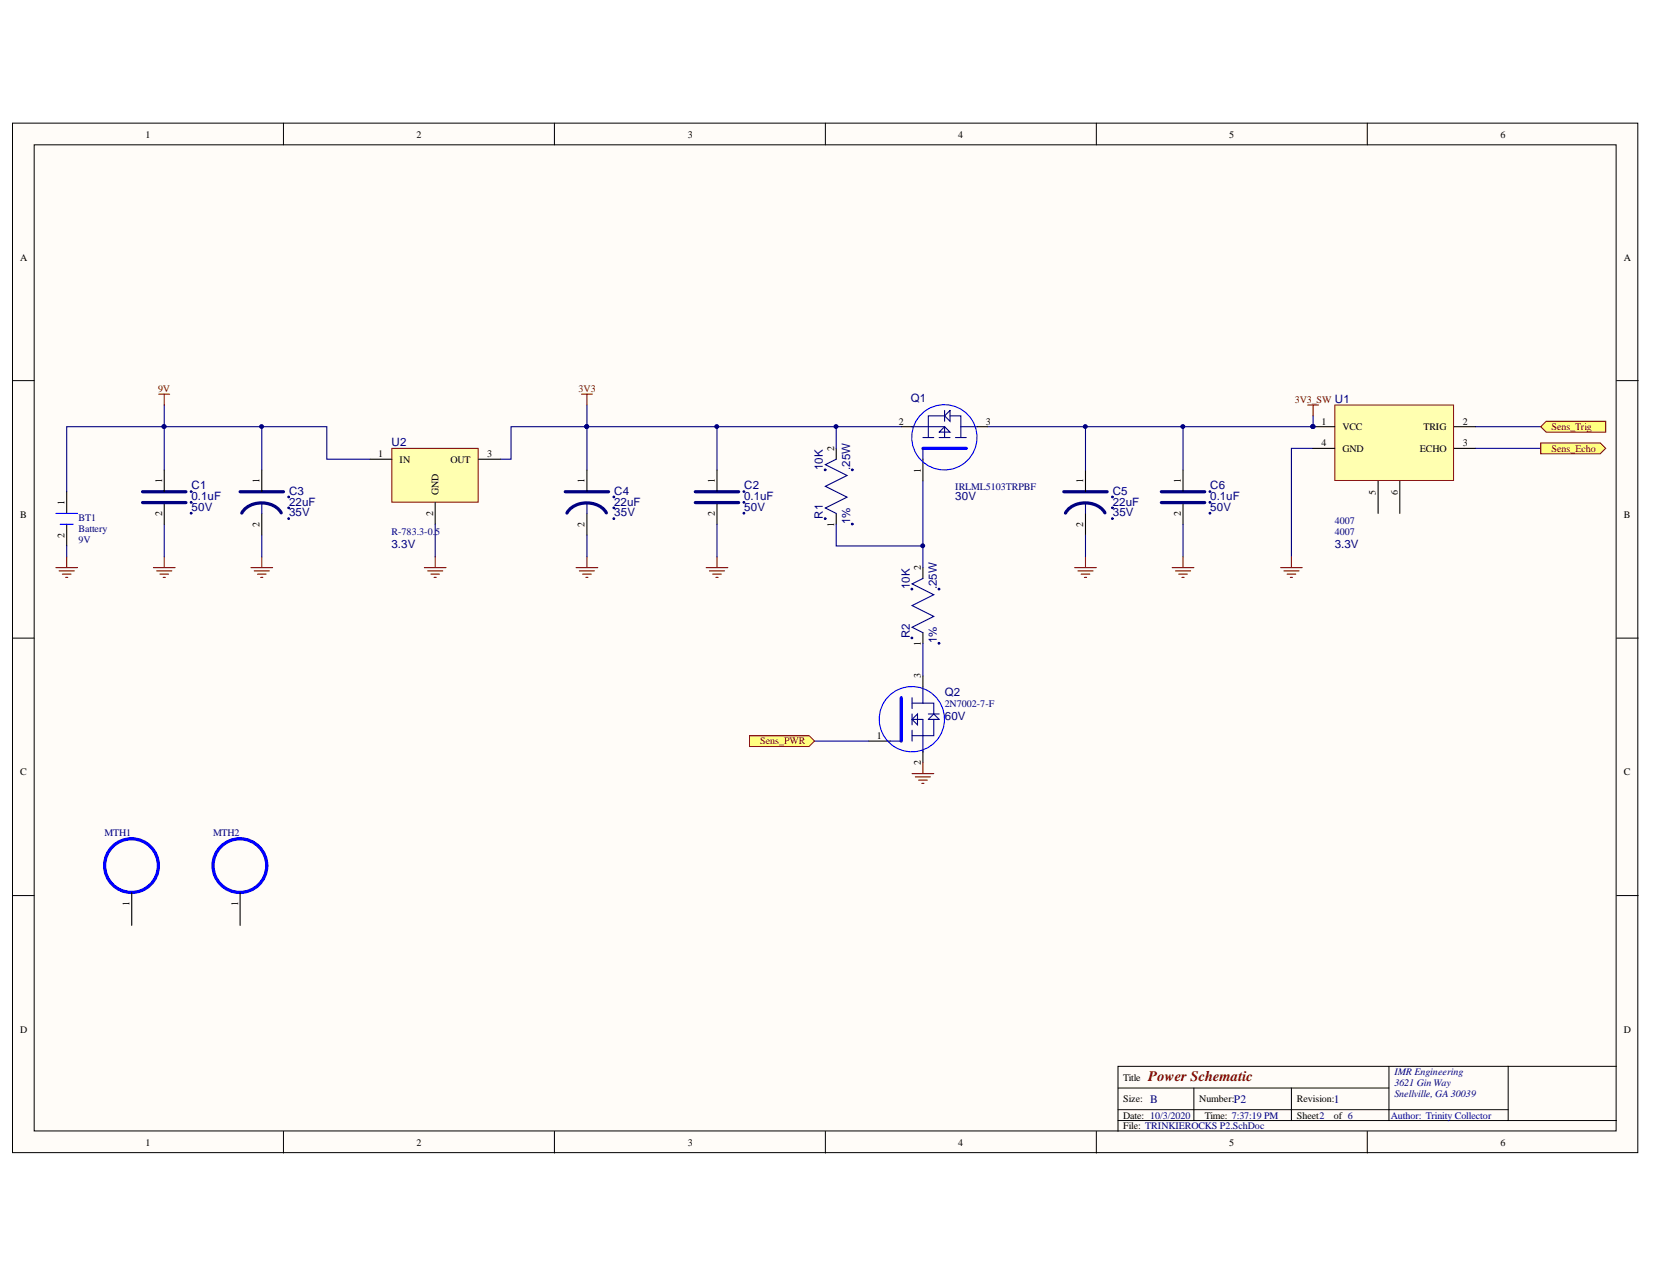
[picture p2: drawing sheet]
<svg xmlns="http://www.w3.org/2000/svg" width="279mm" height="216mm" viewBox="0 0 279 216" stroke-linecap="round" stroke-linejoin="round" font-family="sans-serif">
<g fill="#fffcf8" stroke="#000" stroke-width=".17">
<path d="M2.1 20.8h274.7v173.9h-274.7z"/>
<path d="M5.8 24.5h267.4v166.6h-267.4z"/>
</g>
<g fill="none" stroke="#000" stroke-width=".17">
<path d="M47.9 20.8v3.7M93.7 20.8v3.7M139.5 20.8v3.7M185.3 20.8v3.7M231.1 20.8v3.7M2.1 64.3h3.7M273.2 64.3h3.7M2.1 107.8h3.7M273.2 107.8h3.7M2.1 151.3h3.7M273.2 151.3h3.7M47.9 191.1v3.7"/>
<path d="M93.7 191.1v3.7M139.5 191.1v3.7M185.3 191.1v3.7M189 183.8h45.8M189 189.3h84.2M189 187.5h65.9M201.8 183.8v5.5M218.3 183.8v5.5M231.1 191.1v3.7M234.8 180.1v9.2M254.9 180.1h-65.9v11M273.2 180.1h-18.3v9.2"/>
</g>
<path d="M141.3 75.7v1.9M152.3 72.1h1.9M156 77.6v3.6M165.2 72.1h1.8M141.3 86.7v1.9M156 95.9v1.8M156 106.9v1.8M156 114.2v1.8M146.8 125.2h3.7M156 127v1.9" fill="none" stroke="#000" stroke-width=".18"/>
<path d="M156 75.7h7.3M152.3 117.9v7.3" fill="none" stroke="#00f" stroke-width=".55"/>
<path d="M156.7 69.2a5.5 5.5 0 0 1 8.4 4.2 5.5 5.5 0 0 1-7.5 5.6 5.5 5.5 0 0 1-1.6-9.2l.7-.6M158.8 124.4a5.5 5.5 0 0 0-4.2-8.4 5.5 5.5 0 0 0-5.6 7.5 5.5 5.5 0 0 0 9.2 1.7l.6-.7" fill="none" stroke="#00f" stroke-width=".18"/>
<g fill="none" stroke="#000080" stroke-width=".18">
<path d="M99.2 72.1h-12.8v5.5h-1.8M121.2 72.1v7.3M141.3 77.6l-1.8 .9 3.7 1.8-3.7 1.9 3.7 1.8-3.7 1.8 1.8 .9M141.3 72.1v3.6M152.3 72.1h-53.1v7.3M154.2 72.1h5.5v1.8M156 73.9h1.8M156 75.7v1.9M158.7 73l1-.9 .9 .9zM158.7 73.9h1.9M159.7 71.2v-.9h-2.8v3.6M159.7 70.3l.9-1v1.9z"/>
<path d="M159.7 69.3v1M160.6 70.3h1.8v1.8M161.5 73.9h1.8M162.4 72.1h2.8M162.4 72.1v1.8M99.2 90.4v3.7M121.2 88.6v5.5M141.3 88.6v3.6h14.7M156 97.7l-1.8 .9 3.6 1.9-3.6 1.8 3.6 1.8-3.6 1.9 1.8 .9M156 81.2v14.7M154.2 117.9v1.8M154.2 118.8h1.8"/>
<path d="M156 118.8h1.8v1.8M156 108.7v5.5M156 116v2.8M137.7 125.2h9.1M150.5 125.2h1.8M154.2 121.5l.9-.9v1.9zM154.2 121.5h1.8v5.5M154.2 120.6v1.9M154.2 123.4v1.8M156.9 120.6h1.8M157.8 120.6l-.9 .9h.9v2.8h-3.6M157.8 120.6l.9 .9h-.9"/>
</g>
<g fill="none" stroke="#800000" stroke-width=".18">
<path d="M221 68.4h1.9M221.9 68.4v1.9M9.4 95.9h3.7M10 96.4h2.6M10.5 97h1.5M11.1 97.5h.4M11.3 94.1v1.8M25.9 95.9h3.7M26.5 96.4h2.5M27 97h1.5M27.6 97.5h.3M27.8 94.1v1.8"/>
<path d="M42.4 95.9h3.7M43 96.4h2.5M43.5 97h1.5M44.1 97.5h.3M44.2 94.1v1.8M97.4 95.9h3.6M97.9 96.4h2.6M98.5 97h1.4M99 97.5h.4M99.2 94.1v1.8M119.4 95.9h3.6M119.9 96.4h2.6"/>
<path d="M120.5 97h1.4M121 97.5h.4M121.2 94.1v1.8M154.2 130.7h3.6M154.7 131.2h2.6M155.3 131.8h1.4M155.8 132.3h.4M156 128.9v1.8"/>
</g>
<g fill="#000080" stroke="#000080" stroke-width=".17">
<circle cx="99.2" cy="72.1" r=".33"/>
<circle cx="121.2" cy="72.1" r=".33"/>
<circle cx="139.5" cy="79.4" r=".15"/>
<circle cx="144.1" cy="88.5" r=".15"/>
<circle cx="144.1" cy="79.4" r=".15"/>
<circle cx="139.5" cy="87.6" r=".15"/>
<circle cx="154.1" cy="99.5" r=".15"/>
<circle cx="158.7" cy="108.7" r=".15"/>
<circle cx="158.7" cy="99.5" r=".15"/>
<circle cx="154.1" cy="107.8" r=".14"/>
<circle cx="141.3" cy="72.1" r=".33"/>
<circle cx="156" cy="92.2" r=".33"/>
</g>
<path d="M66.2 75.7h14.6v9.1h-14.6z" fill="#ffffb0" stroke="#800000" stroke-width=".17"/>
<g fill="none" stroke="#000" stroke-width=".18">
<path d="M27.8 79.4v3.7M44.2 79.4v3.7M62.6 77.6h3.6M80.9 77.6h3.7M99.2 79.4v3.7M121.2 79.4v3.7M11.3 83.1v3.6M11.3 88.6v3.6M27.8 84.9v3.7M44.2 86.7v3.7M73.6 84.9v3.7M99.2 86.7v3.7"/>
<path d="M121.2 84.9v3.7"/>
</g>
<path d="M27.8 72.1v7.3M44.2 72.1v7.3M62.6 77.6h-7.4v-5.5h-43.9v11M99.2 68.4v3.7M221.9 75.7h-3.6v18.4M11.3 92.2v1.9M27.8 88.6v5.5M44.2 84.9v1.8M44.2 90.4v3.7M73.6 88.6v5.5M99.2 84.9v1.8" fill="none" stroke="#000080" stroke-width=".18"/>
<path d="M98.3 66.6h1.8M99.2 66.6v1.8M71.7 95.9h3.7M72.3 96.4h2.5M72.8 97h1.5M73.4 97.5h.3M73.6 94.1v1.8M216.5 95.9h3.6M217 96.4h2.6M217.5 97h1.5M218.1 97.5h.4M218.3 94.1v1.8" fill="none" stroke="#800000" stroke-width=".18"/>
<g fill="#000080" stroke="#000080" stroke-width=".17">
<circle cx="27.7" cy="72.1" r=".33"/>
<circle cx="99.2" cy="72.1" r=".33"/>
<circle cx="103.7" cy="87.6" r=".15"/>
<circle cx="103.8" cy="85.8" r=".14"/>
<circle cx="103.7" cy="84" r=".15"/>
<circle cx="48.8" cy="87.6" r=".15"/>
<circle cx="48.8" cy="85.8" r=".14"/>
<circle cx="48.8" cy="84" r=".15"/>
<circle cx="44.2" cy="72.1" r=".33"/>
<circle cx="32.3" cy="86.7" r=".15"/>
<circle cx="32.3" cy="84.9" r=".15"/>
<circle cx="32.3" cy="83" r=".14"/>
<circle cx="125.7" cy="86.7" r=".15"/>
<circle cx="125.7" cy="84.9" r=".15"/>
<circle cx="125.7" cy="83" r=".14"/>
</g>
<path d="M24.1 83.1h7.3M24.1 84.9h7.3M40.6 83.1h7.3M47.5 86.6a4.1 4.1 0 0 0-6.6 .1M95.5 83.1h7.4M102.5 86.6a4.1 4.1 0 0 0-6.7 .1M117.5 83.1h7.4M117.5 84.9h7.4" fill="none" stroke="#000080" stroke-width=".55"/>
<path d="M9.4 86.7h3.7M10.2 88.6h2.2" fill="none" stroke="#00f" stroke-width=".18"/>
<path d="M225.6 68.4h20.1v12.8h-20.1z" fill="#ffffb0" stroke="#800000" stroke-width=".17"/>
<path d="M221.9 72.1h3.7M221.9 75.7h3.7M245.8 72.1h3.6M245.8 75.7h3.6M232.9 81.2v5.5M236.6 81.2v5.5" fill="none" stroke="#000" stroke-width=".18"/>
<circle cx="221.9" cy="72.1" r=".33" fill="#000080" stroke="#000080" stroke-width=".17"/>
<path d="M249.4 72.1h11M249.4 75.7h11" fill="none" stroke="#000080" stroke-width=".18"/>
<g fill="#ffff80" stroke="#800000" stroke-width=".17">
<path d="M126.7 124.3h10.1l.9 .9-.9 .9h-10.1z" fill-rule="evenodd"/>
<path d="M260.4 74.8h10.1l.9 .9-.9 1h-10.1z" fill-rule="evenodd"/>
<path d="M260.4 72.1l.9-.9h10.1v1.8h-10.1z" fill-rule="evenodd"/>
</g>
<path d="M27.8 68.4v3.7M183.5 72.1v7.3M200 72.1v7.3M221.9 70.3v1.8h-54.9M183.5 84.9v1.8M183.5 90.4v3.7M200 88.6v5.5" fill="none" stroke="#000080" stroke-width=".18"/>
<g fill="#000080" stroke="#000080" stroke-width=".17">
<circle cx="27.7" cy="72.1" r=".33"/>
<circle cx="188" cy="87.6" r=".15"/>
<circle cx="188" cy="85.8" r=".14"/>
<circle cx="188" cy="84" r=".15"/>
<circle cx="204.5" cy="86.7" r=".15"/>
<circle cx="204.5" cy="84.9" r=".15"/>
<circle cx="204.5" cy="83" r=".14"/>
<circle cx="221.9" cy="72.1" r=".33"/>
<circle cx="183.4" cy="72.1" r=".33"/>
<circle cx="199.9" cy="72.1" r=".33"/>
</g>
<path d="M26.8 66.6h1.9M27.8 66.6v1.8M181.6 95.9h3.7M182.2 96.4h2.6M182.7 97h1.5M183.3 97.5h.4M183.5 94.1v1.8M198.1 95.9h3.7M198.7 96.4h2.5M199.2 97h1.5M199.8 97.5h.3M200 94.1v1.8" fill="none" stroke="#800000" stroke-width=".18"/>
<path d="M179.8 83.1h7.3M186.8 86.6a4.1 4.1 0 0 0-6.7 .1M196.3 83.1h7.3M196.3 84.9h7.3" fill="none" stroke="#000080" stroke-width=".55"/>
<path d="M183.5 79.4v3.7M200 79.4v3.7M183.5 86.7v3.7M200 84.9v3.7M22.3 150.8v5.5M40.6 150.8v5.5" fill="none" stroke="#000" stroke-width=".18"/>
<path d="M26.8 146.3a4.5 4.5 0 0 0-6.6-4.2 4.5 4.5 0 0 0-.8 7.7 4.5 4.5 0 0 0 7.3-2.7l.1-.8M45.1 146.3a4.5 4.5 0 0 0-6.5-4.2 4.5 4.5 0 0 0-.8 7.7 4.5 4.5 0 0 0 7.2-2.7l.1-.8" fill="none" stroke="#00f" stroke-width=".55"/>
<text font-size="2.5" fill="#800000" x="194.1" y="182.5">Power Schematic</text>
<g font-size="1.9" fill="#000080">
<text x="153.9" y="67.9">Q1</text>
<text x="225.6" y="68">U1</text>
<text x="66.2" y="75.3">U2</text>
<text x="32.4" y="82.6">C1</text>
<text x="48.9" y="83.6">C3</text>
<text x="103.8" y="83.6">C4</text>
<text x="125.8" y="82.6">C2</text>
<text x="139.1" y="79.4" transform="rotate(-90 139.1 79.4)">10K</text>
<text x="143.7" y="79.4" transform="rotate(-90 143.7 79.4)">.25W</text>
<text x="188.1" y="83.6">C5</text>
<text x="204.6" y="82.6">C6</text>
<text x="32.4" y="86.3">50V</text>
<text x="32.4" y="84.5">0.1uF</text>
<text x="48.9" y="87.2">35V</text>
<text x="48.9" y="85.4">22uF</text>
<text x="103.8" y="87.2">35V</text>
<text x="103.8" y="85.4">22uF</text>
<text x="125.8" y="86.3">50V</text>
<text x="125.8" y="84.5">0.1uF</text>
<text x="139.1" y="87.6" transform="rotate(-90 139.1 87.6)">R1</text>
<text x="143.7" y="88.6" transform="rotate(-90 143.7 88.6)">1%</text>
<text x="161.5" y="84.5">30V</text>
<text x="188.1" y="87.2">35V</text>
<text x="188.1" y="85.4">22uF</text>
<text x="204.6" y="86.3">50V</text>
<text x="204.6" y="84.5">0.1uF</text>
<text x="66.2" y="92.5">3.3V</text>
<text x="225.6" y="92.5">3.3V</text>
<text x="153.8" y="99.5" transform="rotate(-90 153.8 99.5)">10K</text>
<text x="158.3" y="99.5" transform="rotate(-90 158.3 99.5)">.25W</text>
<text x="153.8" y="107.8" transform="rotate(-90 153.8 107.8)">R2</text>
<text x="158.3" y="108.7" transform="rotate(-90 158.3 108.7)">1%</text>
<text x="159.7" y="117.6">Q2</text>
<text x="159.7" y="121.7">60V</text>
<text x="194.4" y="186.3">B</text>
<text x="208.5" y="186.3">P2</text>
<text x="225.5" y="186.3">1</text>
</g>
<g font-size="1.7">
<text x="24.6" y="23.2">1</text>
<text x="70.4" y="23.2">2</text>
<text x="116.2" y="23.2">3</text>
<text x="162" y="23.2">4</text>
<text x="207.8" y="23.2">5</text>
<text x="253.6" y="23.2">6</text>
<text x="3.4" y="44">A</text>
<text x="274.5" y="44">A</text>
<text x="151.9" y="71.7">2</text>
<text x="166.6" y="71.7">3</text>
<text x="223.3" y="71.7">1</text>
<text x="247.3" y="71.7">2</text>
<text x="63.9" y="77.2">1</text>
<text x="82.3" y="77.2">3</text>
<text x="141" y="76.1" transform="rotate(-90 141 76.1)">2</text>
<text x="223.3" y="75.4">4</text>
<text x="226.9" y="72.7">VCC</text>
<text x="226.9" y="76.3">GND</text>
<text x="240" y="76.3">ECHO</text>
<text x="240.6" y="72.7">TRIG</text>
<text x="247.3" y="75.4">3</text>
<text x="27.4" y="81.6" transform="rotate(-90 27.4 81.6)">1</text>
<text x="43.9" y="81.6" transform="rotate(-90 43.9 81.6)">1</text>
<text x="67.5" y="78.2">IN</text>
<text x="74.1" y="83.7" transform="rotate(-90 74.1 83.7)">GND</text>
<text x="76.2" y="78.2">OUT</text>
<text x="98.8" y="81.6" transform="rotate(-90 98.8 81.6)">1</text>
<text x="120.8" y="81.6" transform="rotate(-90 120.8 81.6)">1</text>
<text x="155.6" y="79.9" transform="rotate(-90 155.6 79.9)">1</text>
<text x="183.1" y="81.6" transform="rotate(-90 183.1 81.6)">1</text>
<text x="199.6" y="81.6" transform="rotate(-90 199.6 81.6)">1</text>
<text x="232.6" y="83.6" transform="rotate(-90 232.6 83.6)">5</text>
<text x="236.3" y="83.6" transform="rotate(-90 236.3 83.6)">6</text>
<text x="3.4" y="87.5">B</text>
<text x="10.9" y="85.3" transform="rotate(-90 10.9 85.3)">1</text>
<text x="27.4" y="87.2" transform="rotate(-90 27.4 87.2)">2</text>
<text x="43.9" y="89.1" transform="rotate(-90 43.9 89.1)">2</text>
<text x="73.2" y="87.2" transform="rotate(-90 73.2 87.2)">2</text>
<text x="98.8" y="89.1" transform="rotate(-90 98.8 89.1)">2</text>
<text x="120.8" y="87.2" transform="rotate(-90 120.8 87.2)">2</text>
<text x="141" y="89.1" transform="rotate(-90 141 89.1)">1</text>
<text x="183.1" y="89.1" transform="rotate(-90 183.1 89.1)">2</text>
<text x="199.6" y="87.2" transform="rotate(-90 199.6 87.2)">2</text>
<text x="274.5" y="87.5">B</text>
<text x="10.9" y="90.8" transform="rotate(-90 10.9 90.8)">2</text>
<text x="155.6" y="96.3" transform="rotate(-90 155.6 96.3)">2</text>
<text x="155.6" y="109.2" transform="rotate(-90 155.6 109.2)">1</text>
<text x="155.6" y="114.6" transform="rotate(-90 155.6 114.6)">3</text>
<text x="148.2" y="124.8">1</text>
<text x="3.4" y="131">C</text>
<text x="155.6" y="129.3" transform="rotate(-90 155.6 129.3)">2</text>
<text x="274.5" y="131">C</text>
<text x="21.9" y="153.1" transform="rotate(-90 21.9 153.1)">1</text>
<text x="40.2" y="153.1" transform="rotate(-90 40.2 153.1)">1</text>
<text x="3.4" y="174.5">D</text>
<text x="274.5" y="174.5">D</text>
<text x="189.9" y="182.5">Title</text>
<text x="189.9" y="186.2">Size:</text>
<text x="189.9" y="189">Date: 10/3/2020</text>
<text x="189.9" y="190.7">File: TRINKIEROCKS P2.SchDoc</text>
<text x="202.7" y="186.2">Number:</text>
<text x="203.6" y="189">Time: 7:37:19 PM</text>
<text x="219.2" y="186.2">Revision:</text>
<text x="219.2" y="189">Sheet2</text>
<text x="225.5" y="189">of 6</text>
<text x="24.6" y="193.5">1</text>
<text x="70.4" y="193.5">2</text>
<text x="116.2" y="193.5">3</text>
<text x="162" y="193.5">4</text>
<text x="207.8" y="193.5">5</text>
<text x="253.6" y="193.5">6</text>
</g>
<g font-size="1.7" fill="#800000">
<text x="26.7" y="66.2">9V</text>
<text x="97.8" y="66.2">3V3</text>
<text x="218.9" y="68">3V3_SW</text>
<text x="262.2" y="76.3">Sens_Echo</text>
<text x="262.2" y="72.7">Sens_Trig</text>
<text x="128.5" y="125.7">Sens_PWR</text>
</g>
<g font-size="1.7" fill="#000080">
<text x="161.5" y="82.7">IRLML5103TRPBF</text>
<text x="13.3" y="88.1">BT1</text>
<text x="13.3" y="89.8">Battery</text>
<text x="225.6" y="88.6">4007</text>
<text x="13.3" y="91.7">9V</text>
<text x="66.2" y="90.4">R-783.3-0.5</text>
<text x="225.6" y="90.4">4007</text>
<text x="159.7" y="119.5">2N7002-7-F</text>
<text x="17.7" y="141.3">MTH1</text>
<text x="36" y="141.3">MTH2</text>
<text x="235.7" y="181.6">IMR Engineering</text>
<text x="235.7" y="183.5">3621 Gin Way</text>
<text x="235.7" y="185.2">Snellville, GA 30039</text>
</g>
<text font-size="1.7" fill="#009" x="235.1" y="189">Author: Trinity Collector</text>
</svg>
